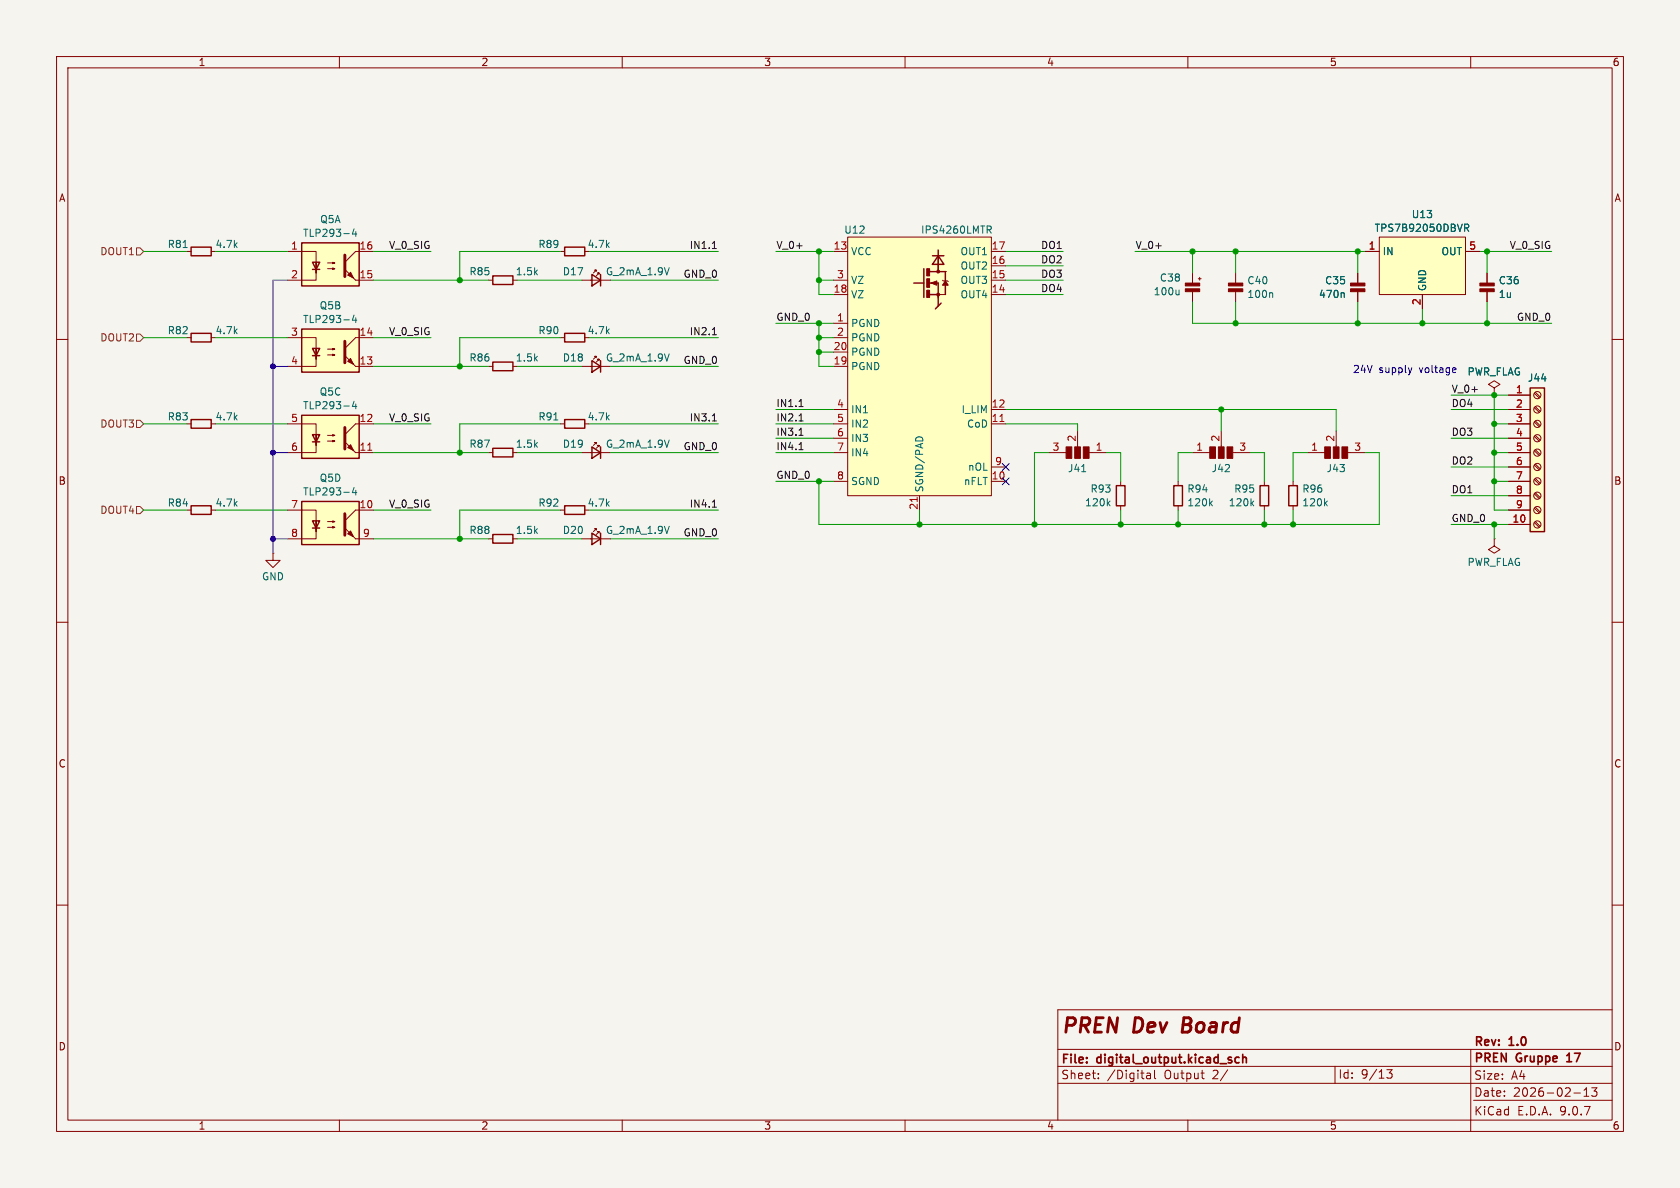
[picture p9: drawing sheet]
<svg xmlns="http://www.w3.org/2000/svg" width="297mm" height="210mm" viewBox="0 0 297 210" stroke-linecap="round" stroke-linejoin="round" font-family="sans-serif">
<path d="M0 0h297v210h-297z" fill="#f5f4ef" stroke="#f5f4ef" stroke-width=".18"/>
<g fill="none" stroke="#840000" stroke-width=".18">
<path d="M10 10h277v190h-277zM12 12h273v186h-273zM60 10v2M110 10v2M160 10v2M210 10v2M260 10v2M10 60h2M285 60h2M86.4 95.3h.7M90.7 95.3h.7M10 110h2"/>
<path d="M285 110h2M10 160h2M285 160h2M285 178.5h-98v19.5M60 198v2M110 198v2M160 198v2M187 188.5h98M187 191.5h98M187 185.5h98M194.2 190.6v.1M194.2 189.8v.1"/>
<path d="M202.7 190.5l.2 .2 .5-.1M202.7 189.8h.6l.1 .9M203.4 190.1h-.5l-.2 .2M204.1 189.2v1.3l.2 .2M210 198v2M212.3 189.7h.6M212.7 190.7h.2M236 188.5v3M245.2 189.1h.9l-.5 .6 .4 .1v.7l-.2 .1-.6-.1M260 185.5v14.5M260.5 194.5h24.5M278.2 193.2h1.2"/>
<path d="M280 193.8h.9M280 192.7l.5-.4v1.5M281.4 192.3h.9l-.5 .6 .4 .1v.7l-.2 .1h-.4l-.2-.1"/>
</g>
<path d="M209.3 179.9l-.3 2.6h1" fill="none" stroke="#840000" stroke-width=".51"/>
<path d="M219.7 186.4v1.5M219.7 187l.2-.1 .4 .1v.9M277 187.7h.8M277.1 186.5l-.1 .1" fill="none" stroke="#840000" stroke-width=".3"/>
<path d="M87.1 94.5h3.6v1.5h-3.6z" fill="none" stroke="#840000" stroke-width=".25"/>
<path d="M53.3 73.4h10.2v7.6h-10.2z" fill="#ffffc2"/>
<path d="M33.8 74.2h3.5v1.5h-3.5zM53.3 73.4h10.2v7.6h-10.2zM55.2 76.8h1.3l-.6 1.3zM55.2 78.1h1.3M87.1 79.2h3.6v1.6h-3.6zM104.6 63.8l1.6 1-1.6 1zM104.6 79l1.6 1-1.6 1zM106.2 63.8v2M106.2 79v2M197.4 85.9h1.5v3.5h-1.5z" fill="none" stroke="#840000" stroke-width=".25"/>
<g fill="none" stroke="#840000" stroke-width=".18">
<path d="M218.4 48.3v1.7M218.4 51.6v1.7M240 48.3v1.7M240 51.6v1.7M33 74.9h.8M37.3 74.9h.8M50.8 74.9h5.1v3.8v-1.9M55.9 78.1v1.9h-5.1M57.9 77h1.3l-.4 .1v-.3l.4 .2M57.9 78h1.3l-.4 .1v-.2l.4 .1M66 74.9h-3.1l-1.9 1.9M102.9 64.8h5"/>
<path d="M105.4 63.2v-.2h-.2h.2l-.5 .5M105.4 78.5v-.3h-.2h.2l-.5 .5M105.9 63.8v-.3h-.2h.2l-.5 .5M105.9 79v-.3h-.2h.2l-.5 .5M190.5 76.2v2.8M48.3 97.8v1.3h1.2l-1.2 1.2-1.3-1.2h1.3M48.3 97.8h.1M62.9 80h3.1M86.4 80h.7M90.7 80h.7M102.9 80h5M185.4 80h3.1"/>
<path d="M192.5 80h3.1M198.1 85.1v.8M198.1 89.4v.8"/>
</g>
<path d="M61 75.6v3.8" fill="none" stroke="#840000" stroke-width=".51"/>
<g fill="#840000" stroke="#840000" stroke-width=".18">
<path d="M62 78.6l.5 1-1-.5z"/>
<path d="M61 78.1l1.9 1.9z"/>
<path d="M217.2 50h2.5v.5h-2.5z"/>
<path d="M217.2 51.1h2.5v.5h-2.5z"/>
<path d="M191.5 79h1v2h-1z"/>
<path d="M190 79h1v2h-1z"/>
<path d="M188.5 79h1v2h-1z"/>
<path d="M238.8 50h2.5v.5h-2.5z"/>
<path d="M238.8 51.1h2.5v.5h-2.5z"/>
</g>
<path d="M65 79.6h.7" fill="none" stroke="#a90000" stroke-width=".18"/>
<path d="M224.8 51.7l.2 .2v.7M237.5 51.7l.1 .2v.7M62.6 70.9l-.3 .9h.8M62.9 71.4v.9M118.3 62.6l-.4 1.2M118.3 77.8l-.4 1.3M191.2 83.4h.8M195.9 88.9l.3 .5M196.2 88.6l-.4 .5" fill="none" stroke="#006464" stroke-width=".18"/>
<path d="M149.9 41.9h25.4v45.7h-25.4z" fill="#ffffc2"/>
<g fill="none" stroke="#840000" stroke-width=".25">
<path d="M161.5 50h1.8M163.3 47.5v5.1M164.1 52.1h1.8M164.3 48h2.8v4.1M164.3 50h1.6v4.1M164.8 45.2h2.1M165.9 45.2l1 1.5h-2.1zM165.9 44.2v3.6M166.4 53.6l-1 1M99.8 74.2h3.6v1.5h-3.6zM99.8 89.4h3.6v1.5h-3.6zM104.6 94.2l1.6 1.1-1.6 1z"/>
<path d="M106.2 94.2v2.1"/>
</g>
<g fill="#840000" stroke="#840000" stroke-width=".18">
<path d="M163.8 49.3h.5v1.5h-.5z"/>
<path d="M163.8 47.5h.5v1.3h-.5z"/>
<path d="M163.8 51.3h.5v1.3h-.5z"/>
<path d="M164.6 50l1-.3v.7z"/>
<path d="M167.1 49.7l.5 .7h-1z"/>
<circle cx="165.9" cy="48" r=".25"/>
<circle cx="165.9" cy="52.1" r=".25"/>
</g>
<g fill="none" stroke="#840000" stroke-width=".18">
<path d="M147.3 52.1h2.6M147.3 44.5h2.6M147.3 49.5h2.6M147.3 57.2h2.6M147.3 59.7h2.6M149.9 41.9h25.4v45.7h-25.4zM165.9 45.2v2.6M165.9 52.1h1.2M166.6 49.5l.2 .2h.7l.1 .1M167.1 48h.1M175.3 52.1h2.5M175.3 44.5h2.5"/>
<path d="M175.3 49.5h2.5M175.3 47h2.5M99.1 74.9h.7M147.3 62.2h2.6M147.3 64.8h2.6M147.3 72.4h2.6M147.3 74.9h2.6M147.3 77.5h2.6M175.3 72.4h2.5M175.3 74.9h2.5M99.1 90.2h.7M102.9 95.3h5"/>
<path d="M105.4 93.7v-.2h-.2h.2l-.5 .5M105.9 94.2v-.2h-.2h.2l-.5 .5M147.3 80h2.6M147.3 85.1h2.6M162.6 87.6v2.6M175.3 85.1h2.5M175.3 82.6h2.5"/>
</g>
<path d="M174.5 39.9h.5l.2 .3-.1 .4h-.6M174.8 40.6l.4 .6M97.9 74.2h.7M161.9 77.5l.5-.3 .7 .3M118.3 93l-.4 1.3" fill="none" stroke="#006464" stroke-width=".18"/>
<path d="M176.8 74.5h.7M162.1 87.9v.8" fill="none" stroke="#a90000" stroke-width=".18"/>
<path d="M53.3 88.6h10.2v7.7h-10.2z" fill="#ffffc2"/>
<path d="M87.1 48.8h3.6v1.5h-3.6zM99.8 43.7h3.6v1.5h-3.6zM99.8 58.9h3.6v1.6h-3.6zM104.6 48.5l1.6 1-1.6 1zM106.2 48.5v2M87.1 64h3.6v1.5h-3.6zM33.8 89.4h3.5v1.5h-3.5zM53.3 88.6h10.2v7.7h-10.2zM55.2 92.1h1.3l-.6 1.2zM55.2 93.3h1.3M222.8 85.9h1.5v3.5h-1.5zM227.8 85.9h1.6v3.5h-1.6z" fill="none" stroke="#840000" stroke-width=".25"/>
<g fill="none" stroke="#840000" stroke-width=".18">
<path d="M86.4 49.5h.7M90.7 49.5h.7M99.1 44.5h.7M99.1 59.7h.7M102.9 49.5h5M105.4 48v-.2h-.2h.2l-.5 .5M105.9 48.5v-.2h-.2h.2l-.5 .5M86.4 64.8h.7M90.7 64.8h.7M215.9 76.2v2.8M236.2 76.2v2.8M33 90.2h.8"/>
<path d="M37.3 90.2h.8M50.8 90.2h5.1v3.8v-1.9M55.9 93.3v2h-5.1M57.9 92.2h1.3l-.4 .1v-.2l.4 .1M57.9 93.2h1.3l-.4 .1v-.2l.4 .1M62.9 95.3h3.1M66 90.2h-3.1l-1.9 1.9M210.8 80h3.1M217.9 80h3.1M223.5 85.1v.8M223.5 89.4v.8M228.6 85.1v.8"/>
<path d="M228.6 89.4v.8M231.1 80h3.1M238.3 80h3"/>
</g>
<path d="M61 90.8v3.8" fill="none" stroke="#840000" stroke-width=".51"/>
<g fill="#840000" stroke="#840000" stroke-width=".18">
<path d="M61.5 94.4l.5-.5 .5 1z"/>
<path d="M61 93.3l1.9 2z"/>
<path d="M234.2 79h1v2h-1z"/>
<path d="M235.7 79h1v2h-1z"/>
<path d="M237.2 79h1.1v2h-1.1z"/>
<path d="M213.9 79h1v2h-1z"/>
<path d="M215.4 79h1v2h-1z"/>
<path d="M216.9 79h1v2h-1z"/>
</g>
<path d="M118.3 47.3l-.4 1.3M62.6 86.2l-.3 .9h.8M62.9 86.7v.8M221.3 88.9l.3 .5M221.6 88.6l-.4 .5M234.3 88.9l.3 .5M234.6 88.6l-.4 .5" fill="none" stroke="#006464" stroke-width=".18"/>
<path d="M53.3 42.9h10.2v7.6h-10.2z" fill="#ffffc2"/>
<path d="M53.3 42.9h10.2v7.6h-10.2zM55.2 46.4h1.3l-.6 1.2zM55.2 47.6h1.3" fill="none" stroke="#840000" stroke-width=".25"/>
<path d="M50.8 44.5h5.1v3.8v-1.9M55.9 47.6v1.9h-5.1M57.9 46.5h1.3l-.4 .1v-.2l.4 .1M57.9 47.5h1.3l-.4 .1v-.2l.4 .1M62.9 49.5h3.1M66 44.5h-3.1l-1.9 1.9" fill="none" stroke="#840000" stroke-width=".18"/>
<path d="M61 45.1v3.8" fill="none" stroke="#840000" stroke-width=".51"/>
<g fill="#840000" stroke="#840000" stroke-width=".18">
<path d="M62 48.1l.5 1-1-.5z"/>
<path d="M61 47.6l1.9 1.9z"/>
</g>
<path d="M62.6 40.5l-.3 .9h.8M62.9 40.9v.9" fill="none" stroke="#006464" stroke-width=".18"/>
<path d="M53.3 58.2h10.2v7.6h-10.2z" fill="#ffffc2"/>
<path d="M33.8 43.7h3.5v1.5h-3.5zM33.8 58.9h3.5v1.6h-3.5zM53.3 58.2h10.2v7.6h-10.2zM55.2 61.6h1.3l-.6 1.3zM55.2 62.9h1.3" fill="none" stroke="#840000" stroke-width=".25"/>
<path d="M33 59.7h.8M33 44.5h.8M37.3 59.7h.8M37.3 44.5h.8M50.8 59.7h5.1v3.8v-1.9M66 59.7h-3.1l-1.9 1.9M55.9 62.9v1.9h-5.1M57.9 61.7h1.3l-.4 .1v-.2l.4 .1M57.9 62.7h1.3l-.4 .2v-.3l.4 .1M62.9 64.8h3.1" fill="none" stroke="#840000" stroke-width=".18"/>
<path d="M61 60.3v3.8" fill="none" stroke="#840000" stroke-width=".51"/>
<g fill="#840000" stroke="#840000" stroke-width=".18">
<path d="M62 63.4l.5 1-1-.5z"/>
<path d="M61 62.9l1.9 1.9z"/>
</g>
<path d="M32.4 43.8h.7M62.6 55.7l-.3 .9h.8M62.9 56.2v.8" fill="none" stroke="#006464" stroke-width=".18"/>
<path d="M270.5 68.6h2.5v25.4h-2.5z" fill="#ffffc2"/>
<path d="M270.5 68.6h2.5v25.4h-2.5z" fill="none" stroke="#840000" stroke-width=".25"/>
<g fill="none" stroke="#840000" stroke-width=".18">
<path d="M266.7 69.9h3.8M266.7 72.4h3.8M266.7 74.9h3.8M266.7 77.5h3.8M271.2 69.5l.9 .9M271.2 72.1l.9 .8M271.2 74.6l.9 .8M271.2 77.1l.9 .9M271.2 79.7l.9 .8M271.4 69.3l.9 .9M271.4 71.9l.9 .8M271.4 74.4l.9 .9"/>
<path d="M271.4 77l.9 .8M271.4 79.5l.9 .8M266.7 80h3.8M266.7 82.6h3.8M266.7 85.1h3.8M266.7 87.6h3.8M266.7 90.2h3.8M266.7 92.7h3.8M271.2 82.2l.9 .9M271.2 84.8l.9 .8M271.2 87.3l.9 .8M271.2 89.8l.9 .9"/>
<path d="M271.2 92.4l.9 .8M271.4 82l.9 .9M271.4 84.6l.9 .8M271.4 87.1l.9 .9M271.4 89.7l.9 .8M271.4 92.2l.9 .8"/>
<circle cx="271.8" cy="72.4" r=".63"/>
<circle cx="271.8" cy="74.9" r=".63"/>
<circle cx="271.8" cy="69.8" r=".63"/>
<circle cx="271.8" cy="77.5" r=".63"/>
<circle cx="271.8" cy="85.1" r=".63"/>
<circle cx="271.8" cy="90.2" r=".63"/>
<circle cx="271.8" cy="92.7" r=".63"/>
<circle cx="271.8" cy="82.5" r=".63"/>
<circle cx="271.8" cy="80" r=".63"/>
<circle cx="271.8" cy="87.6" r=".63"/>
</g>
<path d="M243.8 41.9h15.3v10.2h-15.3z" fill="#ffffc2"/>
<g fill="none" stroke="#840000" stroke-width=".18">
<path d="M210.8 48.3v1.7M210.8 51.6v1.7M211.8 49.3h.5M212.1 49v.5M240 48.3v1.7M240 51.6v1.7M241.3 44.5h2.5M243.8 41.9h15.3v10.2h-15.3zM251.5 52.1v2.5M259.1 44.5h2.5M262.9 48.3v1.7M262.9 51.6v1.7"/>
<path d="M264.2 68.6l1-.7-1-.6-1.1 .6 1.1 .7v1.3M264.2 69.9h.1M266.7 69.9h3.8M266.7 72.4h3.8M266.7 74.9h3.8M266.7 77.5h3.8M208.3 85.1v.8M208.3 89.4v.8M264.2 95.3v1.2l1 .7-1 .6-1.1-.6 1.1-.7M264.2 95.3h.1M266.7 80h3.8M266.7 82.6h3.8"/>
<path d="M266.7 85.1h3.8M266.7 87.6h3.8M266.7 90.2h3.8M266.7 92.7h3.8"/>
</g>
<path d="M208.4 51.3v.8M208.4 52l-.1 .1M237.5 51.7l.1 .2v.7M258.9 40.3l.6-.1 .2-.2-.1-.3-.7-.1v1.3M259.2 40.3l.5 .6M214 88.9l.3 .5M214.3 88.6l-.5 .5" fill="none" stroke="#006464" stroke-width=".18"/>
<g fill="#840000" stroke="#840000" stroke-width=".18">
<path d="M261.6 50h2.6v.5h-2.6z"/>
<path d="M261.6 51.1h2.6v.5h-2.6z"/>
<path d="M209.5 50h2.6v.5h-2.6z"/>
<path d="M209.5 51.1h2.6v.5h-2.6z"/>
</g>
<path d="M207.5 85.9h1.5v3.5h-1.5z" fill="none" stroke="#840000" stroke-width=".25"/>
<path d="M24.1 43.8h.7l.6 .7-.6 .6h-.7zM24.1 59.1h.7l.6 .6-.6 .6h-.7zM24.1 74.3h.7l.6 .6-.6 .7h-.7zM24.1 89.5h.7l.6 .7-.6 .6h-.7z" fill="none" stroke="#725600" stroke-width=".18"/>
<path d="M125.9 43.9h.8M125.9 59.2h.8M125.9 74.4h.8M141.3 79.5h.7M141.3 71.9h.7M141.3 74.4h.7M141.3 77h.7M125.9 89.7h.8" fill="none" stroke="#0f0f0f" stroke-width=".18"/>
<g fill="none" stroke="#009600" stroke-width=".18">
<path d="M25.4 44.5h7.6M25.4 59.7h7.6M38.1 44.5h12.7M38.1 59.7h12.7M66 44.5h10.2M66 59.7h10.2M66 49.5h20.4M91.4 49.5h11.5M99.1 44.5h-17.8v5M99.1 59.7h-17.8v5.1M104.1 44.5h22.9M104.1 59.7h22.9"/>
<path d="M107.9 49.5h19.1M137.2 44.5h10.1M137.2 57.2h10.1M144.8 59.7h2.5M144.8 57.2v7.6h2.5M144.8 49.5h2.5M144.8 44.5v7.6h2.5M177.8 44.5h10.2M177.8 49.5h10.2M177.8 52.1h10.2M177.8 47h10.2M200.7 44.5h40.6"/>
<path d="M210.8 44.5v3.8M210.8 53.3v3.9h63.5M218.4 44.5v3.8M218.4 53.3v3.9M240 44.5v3.8M240 53.3v3.9M251.5 54.6v2.6M261.6 44.5h12.7M262.9 44.5v3.8M262.9 53.3v3.9M25.4 74.9h7.6M38.1 74.9h12.7"/>
<path d="M66 74.9h10.2M66 64.8h20.4M91.4 64.8h11.5M99.1 74.9h-17.8v5.1M104.1 74.9h22.9M107.9 64.8h19.1M137.2 72.4h10.1M137.2 74.9h10.1M137.2 77.5h10.1M144.8 62.2h2.5M177.8 72.4h58.4v3.8M177.8 74.9h12.7v1.3"/>
<path d="M215.9 72.4v3.8M256.5 72.4h10.2M256.5 69.9h10.2M256.5 77.5h10.2M264.2 69.9v20.3h2.5M264.2 74.9h2.5M25.4 90.2h7.6M38.1 90.2h12.7M66 80h20.4M66 95.3h20.4M66 90.2h10.2M91.4 80h11.5"/>
<path d="M91.4 95.3h11.5M99.1 90.2h-17.8v5.1M104.1 90.2h22.9M107.9 80h19.1M107.9 95.3h19.1M137.2 80h10.1M137.2 85.1h10.1M162.6 90.2v2.5M185.4 80h-2.5v12.7M195.6 80h2.5v5.1M198.1 90.2v2.5M208.3 90.2v2.5"/>
<path d="M210.8 80h-2.5v5.1M221 80h2.5v5.1M223.5 90.2v2.5M228.6 90.2v2.5M231.1 80h-2.5v5.1M241.3 80h2.5v12.7h-99v-7.6M256.5 92.7h10.2M256.5 82.6h10.2M256.5 87.6h10.2M264.2 80h2.5M264.2 92.7v2.6M264.2 85.1h2.5"/>
</g>
<path d="M50.8 49.5h-2.5v48.3M48.3 64.8h2.5M48.3 80h2.5M48.3 95.3h2.5" fill="none" stroke="#330fff" stroke-width=".18"/>
<path d="M177.2 81.9l1.2 1.3M177.2 84.5l1.2 1.2M178.4 81.9l-1.2 1.3M178.4 84.5l-1.2 1.2" fill="none" stroke="#000084" stroke-width=".18"/>
<path d="M249.6 65l-.3 .9M257.2 65l.2 .3-.6 .1M257.3 65.8l-.1 .1" fill="none" stroke="#0000c2" stroke-width=".18"/>
<g fill="#009600" stroke="#009600" stroke-width=".18">
<circle cx="182.9" cy="92.7" r=".46"/>
<circle cx="162.6" cy="92.7" r=".46"/>
<circle cx="144.8" cy="85.1" r=".46"/>
<circle cx="81.3" cy="49.5" r=".46"/>
<circle cx="81.3" cy="95.3" r=".46"/>
<circle cx="81.3" cy="80" r=".46"/>
<circle cx="218.4" cy="44.5" r=".46"/>
<circle cx="210.8" cy="44.5" r=".46"/>
<circle cx="218.4" cy="57.2" r=".46"/>
<circle cx="81.3" cy="64.8" r=".46"/>
<circle cx="251.5" cy="57.2" r=".46"/>
<circle cx="240" cy="44.5" r=".46"/>
<circle cx="240" cy="57.2" r=".46"/>
<circle cx="264.2" cy="74.9" r=".46"/>
<circle cx="264.2" cy="80" r=".46"/>
<circle cx="264.2" cy="69.9" r=".46"/>
<circle cx="262.9" cy="57.2" r=".46"/>
<circle cx="264.2" cy="85.1" r=".46"/>
<circle cx="262.9" cy="44.5" r=".46"/>
<circle cx="264.2" cy="92.7" r=".46"/>
<circle cx="144.8" cy="59.7" r=".46"/>
<circle cx="144.8" cy="62.2" r=".46"/>
<circle cx="144.8" cy="57.2" r=".46"/>
<circle cx="144.8" cy="49.5" r=".46"/>
<circle cx="144.8" cy="44.5" r=".46"/>
<circle cx="215.9" cy="72.4" r=".46"/>
<circle cx="208.3" cy="92.7" r=".46"/>
<circle cx="198.1" cy="92.7" r=".46"/>
<circle cx="223.5" cy="92.7" r=".46"/>
<circle cx="228.6" cy="92.7" r=".46"/>
</g>
<g fill="#330fff" stroke="#330fff" stroke-width=".18">
<circle cx="48.3" cy="80" r=".46"/>
<circle cx="48.3" cy="64.8" r=".46"/>
<circle cx="48.3" cy="95.3" r=".46"/>
</g>
<g font-size="3.5" fill="#840000">
<text x="187.5" y="183.3">PREN</text>
<text x="200.5" y="183.3">Dev</text>
<text x="210.1" y="183.3">Board</text>
</g>
<g font-size="2.1" fill="#840000">
<text x="260.5" y="185.3">Rev:</text>
<text x="266.9" y="185.3">1.0</text>
<text x="187.5" y="188.4">File:</text>
<text x="187.5" y="191">Sheet:</text>
<text x="194" y="188.4">digital_output.kicad_sch</text>
<text x="195.7" y="191">/Digital</text>
<text x="205.9" y="191">Output</text>
<text x="214.5" y="191">2/</text>
<text x="236.5" y="190.9">Id:</text>
<text x="240.6" y="190.9">9/13</text>
<text x="260.5" y="191.1">Size:</text>
<text x="260.5" y="188.2">PREN</text>
<text x="267.2" y="191.1">A4</text>
<text x="268.2" y="188.2">Gruppe</text>
<text x="277.7" y="188.2">17</text>
<text x="260.5" y="194.1">Date:</text>
<text x="260.5" y="197.4">KiCad</text>
<text x="267.5" y="194.1">2026-02-13</text>
<text x="268.2" y="197.4">E.D.A.</text>
<text x="275.8" y="197.4">9.0.7</text>
</g>
<g font-size="1.8" fill="#840000">
<text x="35" y="11.9">1</text>
<text x="85" y="11.9">2</text>
<text x="135" y="11.9">3</text>
<text x="185" y="11.9">4</text>
<text x="235" y="11.9">5</text>
<text x="285" y="11.9">6</text>
<text x="10.3" y="35.9">A</text>
<text x="285.3" y="35.9">A</text>
<text x="10.3" y="85.9">B</text>
<text x="285.3" y="85.9">B</text>
<text x="10.3" y="135.9">C</text>
<text x="285.3" y="135.9">C</text>
<text x="10.3" y="185.9">D</text>
<text x="285.3" y="185.9">D</text>
<text x="35" y="199.9">1</text>
<text x="85" y="199.9">2</text>
<text x="135" y="199.9">3</text>
<text x="185" y="199.9">4</text>
<text x="235" y="199.9">5</text>
<text x="285" y="199.9">6</text>
</g>
<g font-size="1.8" fill="#006464">
<text x="56.5" y="39.6">Q5A</text>
<text x="149.2" y="41.5">U12</text>
<text x="162.7" y="41.5">IPS4260LMTR</text>
<text x="242.9" y="41.2">TPS7B92050DBVR</text>
<text x="249.5" y="38.8">U13</text>
<text x="29.5" y="44">R81</text>
<text x="38" y="44">4.7k</text>
<text x="53.5" y="42.1">TLP293-4</text>
<text x="95.1" y="44">R89</text>
<text x="103.8" y="44">4.7k</text>
<text x="150.4" y="45.3">VCC</text>
<text x="169.7" y="45.3">OUT1</text>
<text x="169.7" y="47.9">OUT2</text>
<text x="244.3" y="45.3">IN</text>
<text x="254.7" y="45.3">OUT</text>
<text x="82.9" y="48.9">R85</text>
<text x="91.1" y="48.9">1.5k</text>
<text x="99.4" y="48.9">D17</text>
<text x="107" y="48.9">G_2mA_1.9V</text>
<text x="150.4" y="50.4">VZ</text>
<text x="150.4" y="52.9">VZ</text>
<text x="169.7" y="50.4">OUT3</text>
<text x="169.7" y="52.9">OUT4</text>
<text x="203.9" y="52.4">100u</text>
<text x="204.9" y="50">C38</text>
<text x="220.4" y="52.9">100n</text>
<text x="220.4" y="50.5">C40</text>
<text x="233.1" y="52.9">470n</text>
<text x="234.2" y="50.5">C35</text>
<text x="252.3" y="51.6" transform="rotate(-90 252.3 51.6)">GND</text>
<text x="264.9" y="52.9">1u</text>
<text x="264.9" y="50.5">C36</text>
<text x="29.5" y="59.3">R82</text>
<text x="38" y="59.3">4.7k</text>
<text x="53.5" y="57.3">TLP293-4</text>
<text x="56.4" y="54.9">Q5B</text>
<text x="95.1" y="59.3">R90</text>
<text x="103.8" y="59.3">4.7k</text>
<text x="150.4" y="58">PGND</text>
<text x="82.9" y="64.1">R86</text>
<text x="91.1" y="64.1">1.5k</text>
<text x="99.4" y="64.1">D18</text>
<text x="107" y="64.1">G_2mA_1.9V</text>
<text x="150.4" y="60.6">PGND</text>
<text x="150.4" y="63.1">PGND</text>
<text x="150.4" y="65.6">PGND</text>
<text x="56.4" y="70.1">Q5C</text>
<text x="259.3" y="66.6">PWR_FLAG</text>
<text x="270" y="67.7">J44</text>
<text x="29.5" y="74.5">R83</text>
<text x="38" y="74.5">4.7k</text>
<text x="53.5" y="72.5">TLP293-4</text>
<text x="95.1" y="74.5">R91</text>
<text x="103.8" y="74.5">4.7k</text>
<text x="150.4" y="73.3">IN1</text>
<text x="150.4" y="75.8">IN2</text>
<text x="169.9" y="73.3">I_LIM</text>
<text x="170.9" y="75.8">CoD</text>
<text x="82.9" y="79.3">R87</text>
<text x="91.1" y="79.3">1.5k</text>
<text x="99.4" y="79.3">D19</text>
<text x="107" y="79.3">G_2mA_1.9V</text>
<text x="150.4" y="78.3">IN3</text>
<text x="150.4" y="80.9">IN4</text>
<text x="171" y="83.4">nOL</text>
<text x="188.7" y="83.7">J41</text>
<text x="214.1" y="83.7">J42</text>
<text x="234.4" y="83.7">J43</text>
<text x="29.5" y="89.8">R84</text>
<text x="38" y="89.8">4.7k</text>
<text x="53.5" y="87.8">TLP293-4</text>
<text x="56.4" y="85.4">Q5D</text>
<text x="95.1" y="89.8">R92</text>
<text x="103.8" y="89.8">4.7k</text>
<text x="150.4" y="86">SGND</text>
<text x="163.4" y="87.1" transform="rotate(-90 163.4 87.1)">SGND/PAD</text>
<text x="170.3" y="86">nFLT</text>
<text x="191.7" y="89.7">120k</text>
<text x="192.7" y="87.3">R93</text>
<text x="209.8" y="87.3">R94</text>
<text x="209.8" y="89.7">120k</text>
<text x="217.1" y="89.7">120k</text>
<text x="218.1" y="87.3">R95</text>
<text x="230.1" y="87.3">R96</text>
<text x="230.1" y="89.7">120k</text>
<text x="82.9" y="94.6">R88</text>
<text x="91.1" y="94.6">1.5k</text>
<text x="99.4" y="94.6">D20</text>
<text x="107" y="94.6">G_2mA_1.9V</text>
<text x="259.3" y="100.2">PWR_FLAG</text>
<text x="46.2" y="102.8">GND</text>
</g>
<g font-size="1.8" fill="#725600">
<text x="17.6" y="45.3">DOUT1</text>
<text x="17.6" y="60.6">DOUT2</text>
<text x="17.6" y="75.8">DOUT3</text>
<text x="17.6" y="91">DOUT4</text>
</g>
<g font-size="1.8" fill="#a90000">
<text x="51.4" y="44.2">1</text>
<text x="63.5" y="44.2">16</text>
<text x="147.3" y="44.2">13</text>
<text x="175.2" y="44.2">17</text>
<text x="175.2" y="46.7">16</text>
<text x="241.9" y="44.2">1</text>
<text x="259.6" y="44.2">5</text>
<text x="51.4" y="49.3">2</text>
<text x="63.5" y="49.3">15</text>
<text x="147.3" y="51.8">18</text>
<text x="147.9" y="49.3">3</text>
<text x="175.2" y="49.3">15</text>
<text x="175.2" y="51.8">14</text>
<text x="51.4" y="59.4">3</text>
<text x="63.5" y="59.4">14</text>
<text x="147.9" y="56.9">1</text>
<text x="147.9" y="59.4">2</text>
<text x="251.2" y="54" transform="rotate(-90 251.2 54)">2</text>
<text x="51.4" y="64.5">4</text>
<text x="63.5" y="64.5">13</text>
<text x="147.3" y="62">20</text>
<text x="147.3" y="64.5">19</text>
<text x="267.9" y="69.6">1</text>
<text x="51.4" y="74.7">5</text>
<text x="63.5" y="74.7">12</text>
<text x="147.9" y="72.1">4</text>
<text x="147.9" y="74.7">5</text>
<text x="147.9" y="77.2">6</text>
<text x="175.2" y="72.1">12</text>
<text x="175.2" y="74.7">11</text>
<text x="267.9" y="72.1">2</text>
<text x="267.9" y="74.7">3</text>
<text x="267.9" y="77.2">4</text>
<text x="51.4" y="79.8">6</text>
<text x="63.5" y="79.8">11</text>
<text x="147.9" y="79.8">7</text>
<text x="175.8" y="82.3">9</text>
<text x="186" y="79.8">3</text>
<text x="190.2" y="78.2" transform="rotate(-90 190.2 78.2)">2</text>
<text x="193.6" y="79.8">1</text>
<text x="211.4" y="79.8">1</text>
<text x="215.6" y="78.2" transform="rotate(-90 215.6 78.2)">2</text>
<text x="219" y="79.8">3</text>
<text x="231.7" y="79.8">1</text>
<text x="236" y="78.2" transform="rotate(-90 236 78.2)">2</text>
<text x="239.3" y="79.8">3</text>
<text x="267.9" y="79.8">5</text>
<text x="267.9" y="82.3">6</text>
<text x="51.4" y="89.9">7</text>
<text x="63.5" y="89.9">10</text>
<text x="147.9" y="84.8">8</text>
<text x="175.2" y="84.8">10</text>
<text x="267.9" y="84.8">7</text>
<text x="267.9" y="87.4">8</text>
<text x="267.9" y="89.9">9</text>
<text x="51.4" y="95">8</text>
<text x="64.1" y="95">9</text>
<text x="162.3" y="90.2" transform="rotate(-90 162.3 90.2)">21</text>
<text x="267.3" y="92.5">10</text>
</g>
<g font-size="1.8" fill="#0f0f0f">
<text x="68.7" y="44.1">V_0_SIG</text>
<text x="121.8" y="44.1">IN1.1</text>
<text x="137.2" y="44.1">V_0+</text>
<text x="183.9" y="46.6">DO2</text>
<text x="183.9" y="44.1">DO1</text>
<text x="200.7" y="44.1">V_0+</text>
<text x="266.8" y="44.1">V_0_SIG</text>
<text x="120.7" y="49.2">GND_0</text>
<text x="183.9" y="51.7">DO4</text>
<text x="183.9" y="49.2">DO3</text>
<text x="68.7" y="59.3">V_0_SIG</text>
<text x="121.8" y="59.3">IN2.1</text>
<text x="137.2" y="56.8">GND_0</text>
<text x="268.1" y="56.8">GND_0</text>
<text x="120.7" y="64.4">GND_0</text>
<text x="256.5" y="69.5">V_0+</text>
<text x="68.7" y="74.6">V_0_SIG</text>
<text x="121.8" y="74.6">IN3.1</text>
<text x="137.2" y="72">IN1.1</text>
<text x="137.2" y="74.6">IN2.1</text>
<text x="137.2" y="77.1">IN3.1</text>
<text x="256.5" y="77.1">DO3</text>
<text x="256.5" y="72">DO4</text>
<text x="120.7" y="79.7">GND_0</text>
<text x="137.2" y="79.7">IN4.1</text>
<text x="256.5" y="82.2">DO2</text>
<text x="68.7" y="89.8">V_0_SIG</text>
<text x="121.8" y="89.8">IN4.1</text>
<text x="137.2" y="84.7">GND_0</text>
<text x="256.5" y="87.3">DO1</text>
<text x="120.7" y="94.9">GND_0</text>
<text x="256.5" y="92.4">GND_0</text>
</g>
<g font-size="1.8" fill="#0000c2">
<text x="239.1" y="66.1">24V</text>
<text x="243.8" y="66.1">supply</text>
<text x="251" y="66.1">voltage</text>
</g>
</svg>
